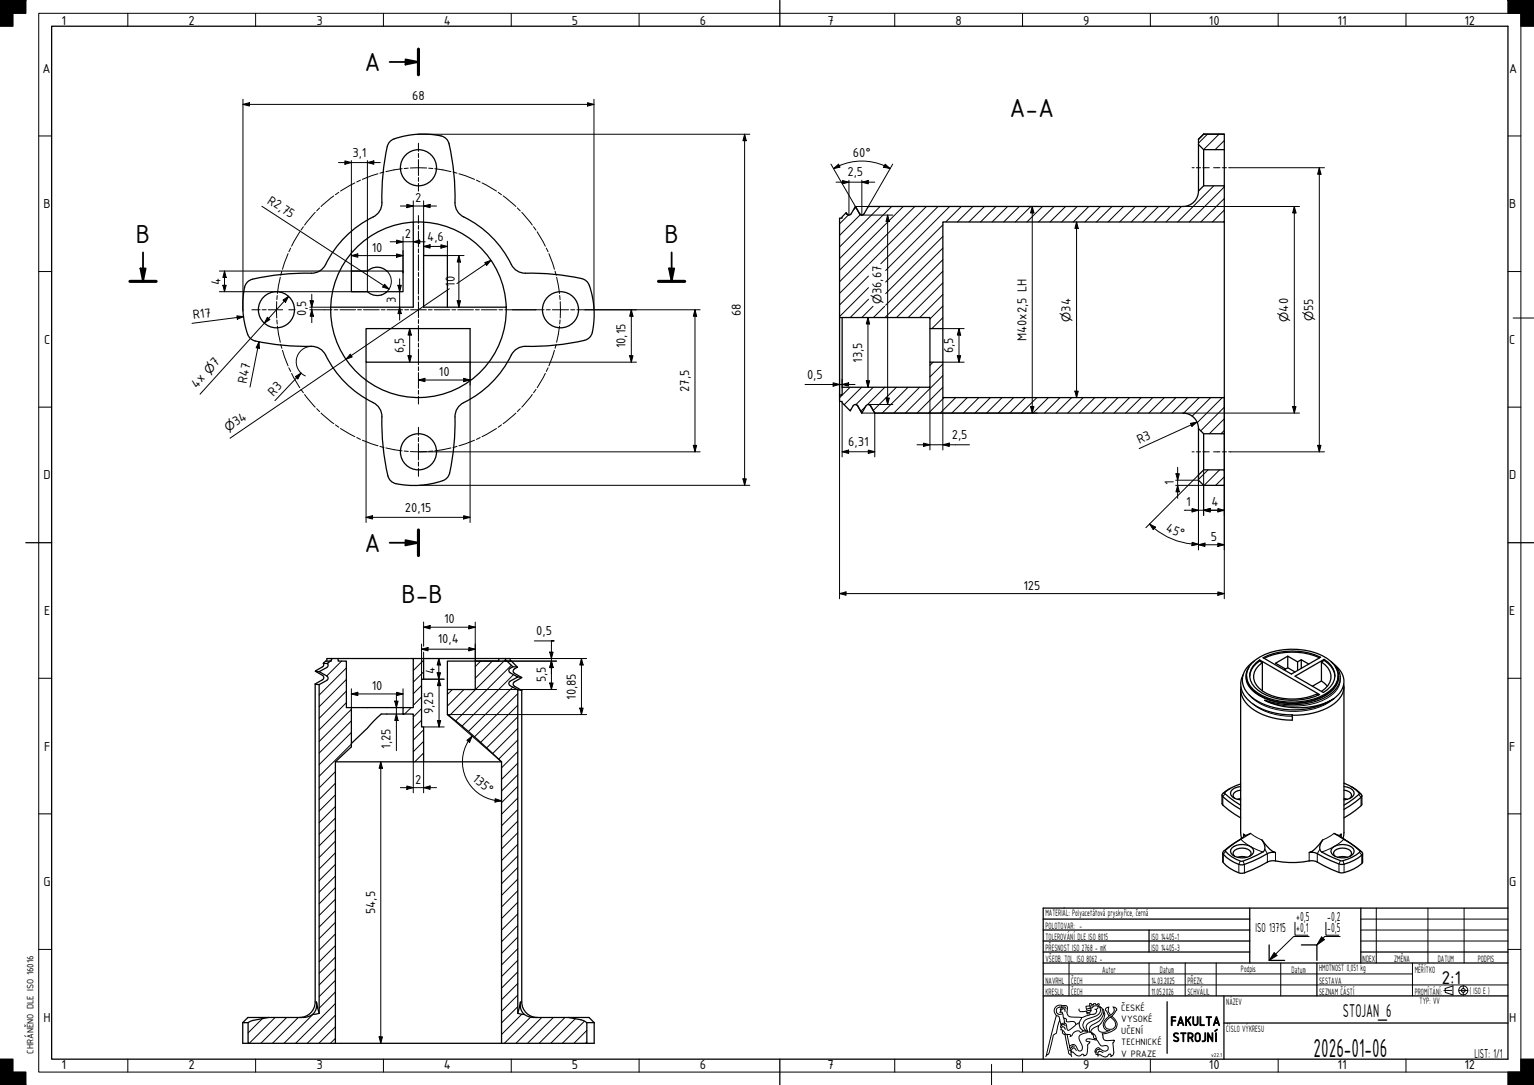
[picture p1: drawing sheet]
<svg xmlns="http://www.w3.org/2000/svg" width="594mm" height="420mm" viewBox="0 0 594 420" stroke-linecap="round" stroke-linejoin="round" font-family="sans-serif">
<g fill="none" stroke="#000" stroke-width=".39">
<path d="M467.6 52l-3.5 3.4M472.1 52l-6 5.9M474.1 54.4l-3.5 3.6M336.3 80l-.1 .1M340.8 80l-15.7 15.7M345.3 80l-20.2 20.2M349.8 80l-24.7 24.6M354.3 80l-29.2 29.1M358.8 80l-22.2 22.2M363.3 80l-22.2 22.2M367.8 80l-24.8 24.7M372.3 80l-6 6"/>
<path d="M376.8 80l-6 6M381.2 80l-6 6M385.7 80l-6 6M390.2 80l-6 6M394.7 80l-6 6M399.2 80l-6 6M403.7 80l-6 6M408.2 80l-6 6M412.7 80l-6 6M417.2 80l-6 6M421.7 80l-6 6M426.1 80l-6 6"/>
<path d="M430.6 80l-6 6M435.1 80l-6 6M439.6 80l-6 6M444.1 80l-6 6M448.6 80l-6 6M453.1 80l-6 6M457.6 80l-6 6M470.1 72l-14 14M474.1 76.9l-9.1 9.1M474.1 72.4l-13.6 13.6M328.6 83.2l-3.5 3.5M331.5 80.3l-1 1.1"/>
<path d="M333.2 83.1l-8.1 8.1M365.1 96.1l-22.1 22.1M365.1 91.6l-22.1 22.1M365.1 87.1l-22.1 22.1M474.1 85.8l-.1 .2M474.1 81.4l-4.6 4.6M336.4 115.9l-7.1 7.1M336.4 111.4l-11.3 11.2M336.4 106.9l-11.3 11.2M336.4 102.4l-11.3 11.2M338.1 118.6l-4.3 4.4M342.6 118.6l-4.4 4.4"/>
<path d="M365.1 118.5l-5 5M365.1 114l-8.9 9M365.1 109.5l-13.4 13.5M365.1 105l-17.9 18M365.1 100.6l-22.4 22.4M365.1 123l-4.2 4.2M329.2 150l-4.1 4M329.5 158.6l-.3 .4M333.7 150l-6.8 6.7M335.2 157.4l-1.8 1.9M338.2 150l-6.7 6.7M342.7 150l-6.8 6.7"/>
<path d="M347.2 150l-9 9M351.7 150l-10 10M356.1 150l-10 10M361.4 140.3l-1.3 1.2M365.1 149.9l-10 10.1M365.1 141l-5 5M365.1 145.5l-14.5 14.5M365.6 154l-6 6M370.1 154l-6 6M374.6 154l-6 6M379.1 154l-6 6M383.6 154l-6 6"/>
<path d="M388.1 154l-6 6M392.6 154l-6 6M397 154l-6 6M401.5 154l-6 6M406 154l-6 6M410.5 154l-6 6M415 154l-6 6M419.5 154l-6 6M424 154l-6 6M428.5 154l-6 6M433 154l-6 6M437.5 154l-6 6"/>
<path d="M441.9 154l-6 6M446.4 154l-6 6M450.9 154l-6 6M455.4 154l-6 6M459.9 154l-6 6M464.4 154l-6 6M468.9 154l-7.2 7.2M473.4 154l-9.8 9.7M474.1 157.7l-9.1 9.1M474.1 166.7l-1.2 1.3M474.1 162.2l-5.7 5.8M467.8 182l-3.7 3.7"/>
<path d="M472.3 182l-6 6M474.1 184.6l-3.3 3.4M123.8 260l-.1 .1M127.8 256l-1 1M128.8 255l-.5 .5M132.3 256l-5.8 5.8M134.1 258.6l-10.5 10.6M160.2 255l-.1 .2M164.1 255.7l-4 4M186.2 256l-2.1 2.1M190.7 256l-6.6 6.6M195.8 255.3l-21.9 21.9"/>
<path d="M198 257.6l-21.5 21.6M134.1 272.1l-10.5 10.5M134.1 267.6l-10.5 10.6M134.1 263.1l-10.5 10.6M136.1 279.2l-12.5 12.4M136.1 274.7l-12.5 12.4M159.2 274l-2.5 2.5M163.3 278.9l-3.2 3.2M163.3 274.4l-3.2 3.2M163.3 269.9l-3.2 3.2M163.3 265.5l-3.2 3.1M164.1 260.2l-4 4"/>
<path d="M175.2 267l-1.9 1.9M179.7 267l-6.4 6.4M198.6 266.1l-17.2 17.2M198.9 261.2l-19.9 20M200.5 277.6l-12 12M200.5 273.1l-14.4 14.4M200.5 268.6l-16.7 16.7M129.9 298.8l-6.3 6.3M136.1 288.1l-12.5 12.5M136.1 283.6l-12.5 12.5M164.1 287.1l-4 4M164.1 282.6l-4 4"/>
<path d="M164.1 291.6l-3.5 3.4M200.5 295.5l-6.3 6.3M200.5 291l-6.3 6.3M200.5 286.6l-7.4 7.4M200.5 282.1l-9.7 9.7M129.9 316.8l-6.3 6.3M129.9 312.3l-6.3 6.3M129.9 307.8l-6.3 6.3M129.9 303.3l-6.3 6.3M200.5 318l-6.3 6.3M200.5 313.5l-6.3 6.3M200.5 309l-6.3 6.3"/>
<path d="M200.5 304.5l-6.3 6.3M200.5 300l-6.3 6.3M129.9 339.2l-6.3 6.3M129.9 334.7l-6.3 6.3M129.9 330.3l-6.3 6.2M129.9 325.8l-6.3 6.3M129.9 321.3l-6.3 6.3M200.5 336l-6.3 6.2M200.5 331.5l-6.3 6.3M200.5 327l-6.3 6.3M200.5 322.5l-6.3 6.3M129.9 357.2l-6.3 6.3"/>
<path d="M129.9 352.7l-6.3 6.3M129.9 343.7l-6.3 6.3M129.9 348.2l-6.3 6.3M200.5 358.4l-6.3 6.3M200.5 353.9l-6.3 6.3M200.5 349.4l-6.3 6.3M200.5 344.9l-6.3 6.3M200.5 340.4l-6.3 6.3M129.9 379.6l-6.3 6.3M129.9 375.2l-6.3 6.2M129.9 366.2l-6.3 6.3M129.9 361.7l-6.3 6.3"/>
<path d="M129.9 370.7l-6.3 6.2M200.5 376.4l-6.3 6.2M200.5 371.9l-6.3 6.3M200.5 367.4l-6.3 6.3M200.5 362.9l-6.3 6.3M101.6 394.5l-5.5 5.5M106.5 394l-10 10M111 394l-10 10M115.5 394l-10 10M121.2 392.8l-11.2 11.2M129.9 397.6l-6.4 6.4M129.9 393.1l-10.9 10.9"/>
<path d="M129.9 388.6l-15.4 15.4M129.9 384.1l-6.3 6.3M200.5 389.8l-6.3 6.3M200.5 385.3l-6.3 6.3M200.5 380.9l-6.3 6.2M202.1 392.8l-7.9 7.8M205.5 393.9l-10.2 10.1M209.8 394l-10 10M214.3 394l-10 10M218.8 394l-10 10M222.8 394.5l-9.5 9.5M226.3 395.4l-8.5 8.6"/>
<path d="M227.3 399l-5 5M129.9 402.1l-1.9 1.9M227.3 403.5l-.5 .5"/>
</g>
<!-- layer: Viditelna silna -->
<g fill="none" stroke="#000" stroke-width=".49">
<path d="M0 .2h5v10h-5zM0 .2h10v5h-10zM584 .2h10v5h-10zM589 .2h5v10h-5zM464.1 53.9v.1M464.1 56v18M466.1 52h8v6h-8l-2-2v-2zM466.1 52l-2 1.9M466.1 51.9l8 .1M466.1 58v14M474.1 58v14M147.9 78.5a82.2 82.2 0 0 1 2.5-22.9l.7-.9a23.9 23.9 0 0 1 11.2-2.7 25.9 25.9 0 0 1 9.7 1.1l1.4 1.4a92.3 92.3 0 0 1 3 25.5 6.8 6.8 0 0 0 4.7 4.8 42.3 42.3 0 0 1 17.8 18.9 6.6 6.6 0 0 0 6.1 2.1 81 81 0 0 1 21.4 2.5l.9 .7a24.5 24.5 0 0 1 2.8 12.6 17.5 17.5 0 0 1-1.6 8.8l-.4 .5a25.7 25.7 0 0 1-9.3 2.3l-7.6 .8-6.1 .1a6.8 6.8 0 0 0-7.8 4.9 40.7 40.7 0 0 1-18.4 17.3 6 6 0 0 0-2.7 5.1"/>
<path d="M147.9 78.5a6.5 6.5 0 0 1-4.8 6.3 42.3 42.3 0 0 0-17.8 18.9 6.7 6.7 0 0 1-6.3 2.1 79.7 79.7 0 0 0-22.5 2.8l-.9 .9a18.7 18.7 0 0 0-1.6 10.2l.8 5.6 1.1 4.1M331.3 80l1.6 2.8 .9 .5M464.1 74a6 6 0 0 1-6 6h-121.8l-1.7 2.8a1.01 1.01 0 0 1-1.7 0l-1.6-2.8-1.7 2.8a1.01 1.01 0 0 1-1.7 0M464.1 74l2-2h8v14h-109v41.2h-5v-4.2h-35v-38.5h1v-.5l1.6-1.6 .2 .4M160.1 86v33h-32M164.1 99h9.2v20M164.1 86v33h31.9M327.7 82.4l.2 .4M327.9 82.8l.9 .5M474.1 86v68M136.1 105h6.2a5.5 5.5 0 0 1 7.5 0h6.3v8h-6.3a5.5 5.5 0 0 1-7.5 0h-6.2zM136.1 105h.1"/>
<path d="M95.9 129.4a4.5 4.5 0 0 0 4.4 2.9 113.9 113.9 0 0 0 21.8 2 6.9 6.9 0 0 1 4.8 4.7 40.7 40.7 0 0 0 18.3 17.3 6 6 0 0 1 2.7 5.1M141.8 127.2h40.3v13.1h-40.3zM325.1 123v30M326.1 123v27M360.1 127.2v13.1M365.1 127.2v13.1M331.3 156.6l.8 .5 1.6 2.8M333.7 159.9l.1 .1M336.3 156.6l.8 .5M337.1 157.1l1.6 2.8M337.1 157.1a1.02 1.02 0 0 0-1.7 0l-1.6 2.9-1.7-2.9a1.01 1.01 0 0 0-1.7 0l-1.1 2-3.2-3.1v-.5h-1v-2.5h1v-3h34v-9.7h5v13.7h109v14h-8l-2-2M337.1 157.1l1.7 2.9h119.3a6 6 0 0 1 6 6"/>
<path d="M338.7 159.9l.1 .1M147.9 161.4l.1 6.2 .4 6.1 1.8 10.6M176.2 161.5l-.3 10.2-1.8 11.5M464.1 166v18M466.1 168v14M474.1 168v14M150.2 184.3l.5 1.2 .9 .9 1.7 .9M174.1 183.2a4.5 4.5 0 0 1-3.9 3.4 34.5 34.5 0 0 1-16.9 .7M466.1 182h8v6h-8l-2-2v-2zM122.1 259.9l2.8 1.7 .5 .8-.5 .8-2.8 1.7M122.1 259.9l.5 .1M122.3 259.7l-.2 .2"/>
<path d="M125.2 256.9a.97 .97 0 0 1-.3 1.3l-2.5 1.4 .2 .4M125.2 256.8l1.6 .1M126.8 256.9l1-.9h.5v-1h2.7v1h3.1v18h2v15.2l-6.2 5.8M126.8 256.9a.97 .97 0 0 1-.2 1.6l-3 1.6M127.8 256h-1.7l-.9 .8M128.3 255h-1.7v1M131 255h29.1M160.1 255h4v8h-.8v18.5h.8v13.5h-4v-18.5h-4v-2.5h4zM164.1 255h29.1M184.1 256h-10.8v11M195.8 255h1.8v1M196.3 256h1.8l2.3 2.3"/>
<path d="M198.6 258.2l1.8 .2-1.5 .9-.1 .9 .4 .5 2.8 1.7M483.8 258.2a6.9 6.9 0 0 0 2.1 10 26.8 26.8 0 0 0 29.1 0 7 7 0 0 0 2.2-10M484.8 256.9a23.6 23.6 0 0 1 20.3-5.1 18.1 18.1 0 0 1 11.6 5.8 6.8 6.8 0 0 1-1.9 10.1 26.8 26.8 0 0 1-27.8 .6 7.3 7.3 0 0 1-3.3-10zM485.8 255.9a8.1 8.1 0 0 0-3.8 10.9 18.6 18.6 0 0 0 13.7 7.7 29 29 0 0 0 21-4 29.4 29.4 0 0 1-27 .6 31 31 0 0 0 24.3-1.5 8.1 8.1 0 0 0 4.7-9.1l-1.1-2.3-2.1-2M487.8 255.6a6.7 6.7 0 0 0-.6 11.7 25 25 0 0 0 23.8 1.7l-23.2-13.4v.4M487.8 256a7.9 7.9 0 0 0-3.8 5.9M487.8 256l1.1 .6M488.9 256.6a6.2 6.2 0 0 0-3.4 5.6 6.2 6.2 0 0 0 3.6 5.5 23.4 23.4 0 0 0 20.9 1.1l.7 .4M488.9 256.6v10.9M489.2 254.7a26.1 26.1 0 0 1 22.2-.2l-11.3 6.5zM497.2 259.4l.6-.4v.7M497.8 259.1l.9-.5 2.8 1.6"/>
<path d="M498.7 254.1l-4.7 2.7 3.8 2.2M502.5 256.3l1.5-.8v3.3M502.5 256.3l-3.8-2.2v4.5M502.5 256.3v3.3M504 255.5l2.8 1.7M511 254.7a26.2 26.2 0 0 0-21.5 .2M511.8 256.4a6.2 6.2 0 0 1 3.7 5.7 6.2 6.2 0 0 1-3.7 5.7M512.8 255.7a8.2 8.2 0 0 1 4.2 6.2M512.8 255.3a6.9 6.9 0 0 1 3.4 9.3l-2.2 2.5-1.5 1.1-11-6.3 11.3-6.6v.4l-1 .7v7.3l-3.5 2M517 257.6a7.5 7.5 0 0 1-.3 12.9M122.1 264.9l-.1 123.1a6 6 0 0 1-5.9 6M122.1 264.9l1.5 .2"/>
<path d="M122.6 260l1 .1M123.6 260.1l3 1.7a.98 .98 0 0 1 0 1.7l-3 1.6v127.3M136.1 274h20M156.1 276.5h-8.4l-11.6 11.4M200.5 267.2l1.6 .2v120.6a6 6 0 0 0 6 6M200.5 262.2l1.5 .2M202 262.4l-2.8 1.6-.5 .9 .5 .8 2.8 1.7M480.5 266.9v55.6l.4 2.2M481.4 261.3a8.2 8.2 0 0 0 3.1 10.8 25.9 25.9 0 0 0 16 4.7v2.1a23.9 23.9 0 0 1-18.2-7 8 8 0 0 1-1.7-6M482.7 261.6a8.3 8.3 0 0 0 4.8 7.4 26.7 26.7 0 0 0 27.6-1.2 7.6 7.6 0 0 0 3.1-6.2M511.8 263.7l2.3 2M520.4 264.9a8.7 8.7 0 0 1-5.1 8.6 28.2 28.2 0 0 1-14.8 3.5"/>
<path d="M520.5 265.9v56.6l-.4 2.2M129.9 295v109h-33.8v-8M129.9 295h30.2M164.1 295h30.1M194.2 295l-12.6-11.6-8.3-6.7v-9.7h10.8v-11h9.1v-1h2.6v1h.5l2.3 2.2-1 .6a.98 .98 0 0 0 0 1.7l2.9 1.7-2.9 1.6a.99 .99 0 0 0 0 1.7l2.9 1.7v125.2M194.2 295v109h33.1v-8M473.2 307.9l.1 3.6a31.9 31.9 0 0 0 7.2 5.2M476.5 305.3l-2.9 2-.3 .8a28.9 28.9 0 0 0 7.2 5.3M480.5 304.6a3.9 3.9 0 0 0-4 2.6 3.5 3.5 0 0 0 4 2.5M480.5 306a2.86 2.86 0 0 0-3 2.1l.8 1.1M480.5 303.6a14.1 14.1 0 0 0-6.3 3.5 25.3 25.3 0 0 0 6.3 4.7M480.5 309.3l-1.3 .2"/>
<path d="M520.5 304.6a4 4 0 0 1 3.9 2.6 3.5 3.5 0 0 1-3.9 2.5M520.5 306a2.86 2.86 0 0 1 2.9 2.1l-.7 1.1M520.5 303.3l.1 .1a11.9 11.9 0 0 1 5.8 4l-1.9 1.7-4 2.7M520.5 309.3l1.3 .2M523.2 304.6l3.1 2.1 .9 .9 .2 .8a29 29 0 0 1-6.9 5M527.4 308.1v3.3l-.3 .6-4.2 3.3-2.4 1.4M473.5 330.3v3.2a11.4 11.4 0 0 0 7.7 4.7 47.6 47.6 0 0 0 10.3-4.7 9.2 9.2 0 0 1 5 .3 58.3 58.3 0 0 0 12.2-.4l1.4 .4a31.9 31.9 0 0 0 9.8 4.2 15.7 15.7 0 0 0 7.7-3.9l.1-3.6M477.1 328.4a6.3 6.3 0 0 1 8.2 .3 1.92 1.92 0 0 1-1.1 2.8 6.4 6.4 0 0 1-7.4-1l-.2-1.4zM478.3 331.7a1.39 1.39 0 0 1-.1-2.4 4.9 4.9 0 0 1 6.2 .5l-.1 1.3-.5 .6M479.2 332a5.8 5.8 0 0 1 3.7 0M481 324.7l.7-1.1-.1-.6 .2 .3a2.06 2.06 0 0 0 2.5-.6l-5.9 3.6-3.9 3.1a11.6 11.6 0 0 0 6.4 4.1l.5-.1a34.1 34.1 0 0 0 8.2-3.9 3.8 3.8 0 0 0-.9-4.2 11.1 11.1 0 0 0 5.3 4.8l-.9-.1a7.8 7.8 0 0 0-5 2.1l-3 1.4a6 6 0 0 1-7.2 .4 10.3 10.3 0 0 1-4.3-3.5v-.4a29.2 29.2 0 0 1 7.2-5.2M516 328.4a6.3 6.3 0 0 1 8.1 .3 1.92 1.92 0 0 1-1 2.8 6.4 6.4 0 0 1-7.4-1l-.3-.7z"/>
<path d="M517.1 331.7a1.39 1.39 0 0 1 0-2.4 4.9 4.9 0 0 1 6.2 .5l-.1 1.3-.5 .6M518.1 332a5.8 5.8 0 0 1 3.7 0M519.9 324.7l-.7-1.1 .2-.6-.3 .3a2.06 2.06 0 0 1-2.4-.6l1 .7a48.9 48.9 0 0 1 9 6.3 12.3 12.3 0 0 1-7.6 3.6 31.7 31.7 0 0 1-7.7-3.8 3.7 3.7 0 0 1 .8-4.2 11.1 11.1 0 0 1-5.2 4.8l.8-.1a7.5 7.5 0 0 1 5 2l2.8 1.4a6.4 6.4 0 0 0 6.9 .6 12.6 12.6 0 0 0 5.2-3.2v-.5a29 29 0 0 0-7.5-5.5M404 355.9h80M484 351.7v21.2M404 368.7h80M404 364.4h80M404 360.2h80M445 360.2v8.5M491.5 365.9v6h6M504 365.9h6v6M527 368.7h57"/>
<path d="M94 396v8h2.1M94 396h2.1M103.9 394h-7.9l-2 2M123.6 392.4l-2.6 .5a6.4 6.4 0 0 1-3.6 1.1h-13.5l-6 1.2-1.8 .8M123.6 392.4l-1-4.4a5 5 0 0 1-1.6 4.9M200.5 392.4l2.6 .5a6.4 6.4 0 0 0 3.6 1.1h13.5l4.8 .9 2.3 1.1M200.5 392.4l1.1-4.4a5 5 0 0 0 1.5 4.9M220.2 394h7.9l2 2M227.3 396h2.8M230.1 396v8h-2.8M0 415.2h10v5h-10zM0 410.2h5v10h-5z"/>
<path d="M129.9 404h64.3M589 410.2h5v10h-5zM584 420.2v-5h10v5"/>
<circle cx="162.1" cy="65" r="7"/>
<circle cx="107.1" cy="120" r="7"/>
<circle cx="162.1" cy="120" r="34"/>
<circle cx="217.1" cy="120" r="7"/>
<circle cx="162.1" cy="175" r="7"/>
</g>
<g fill="none" stroke="#000" stroke-width=".39">
<path d="M483.8 269.1a21.9 21.9 0 0 0 15.6 6.4 24.4 24.4 0 0 0 16.8-4.7M485.2 272.6a23.9 23.9 0 0 0 15.3 4.8M519 262.7a8.5 8.5 0 0 1-5.2 7.7 29.3 29.3 0 0 1-23.2 1.2M474.4 307.4l-.8 1.1v3.3M474.4 306.7l-.8 .6M526.3 307.6l.8 1.2v3.2M526.3 307.1l.9 .5M474.6 329.7l-.9 1.1v3.3M474.7 329.1l-.8 .6M480.3 333.4l-.5 1.3v3.3M480.5 325l3.7 2.8 4.9 2.1M481.4 333.4l.5 1.4v3.2"/>
<path d="M481.6 323v1.1M484.3 322.7l4.4 2.6M489.8 328.9l1 1.7v3.2M494 330.1v3.3M507 330.1v3.3M511.1 328.9l-1 1.7v3.2M516.7 322.7l-4.5 2.6M519.1 333.3l-.5 1.3v3.2M519.4 323v1.1M520.1 333.3l.4 1.4v3.2M520.5 325l-3.8 2.8-4.8 2.1M526.5 330l.9 1.2v3.2"/>
<path d="M526.6 329.4l.8 .5M501.5 357.2v5h5M513.5 357.2v5h5M493.5 368.9l-2 3 3.1-1.9M507 362.7h-6l-9.5 9.2M511.8 362.8l-1.8 3.1M519 362.7h-6l-3 3.2 2.9-2"/>
</g>
<g fill="#000">
<path d="M0 .2h5v10h-5z" fill-rule="evenodd"/>
<path d="M0 .2h10v5h-10z" fill-rule="evenodd"/>
<path d="M589 .2h5v10h-5z" fill-rule="evenodd"/>
<path d="M584 .2h10v5h-10z" fill-rule="evenodd"/>
<path d="M0 410.2h5v10h-5z" fill-rule="evenodd"/>
<path d="M0 415.2h10v5h-10z" fill-rule="evenodd"/>
<path d="M584 415.2h10v5h-10z" fill-rule="evenodd"/>
<path d="M589 410.2h5v10h-5z" fill-rule="evenodd"/>
</g>
<!-- layer: Viditelna tenka -->
<path d="M493.5 368.9l1.1 1.1-3.1 1.9zM511.8 362.8l1.1 1.1-2.9 2z" fill="#000"/>
<path d="M162.1 19v10M50.3 109h10.2M255 109h10.2M162.1 205.2v9.9" fill="none" stroke="#000" stroke-width="1.2"/>
<path d="M150.9 24h11.2M157.1 23l5 1-5 1zM55.4 97.8v11.2M260.1 97.8v11.2M54.4 104h2l-1 5zM259.1 104h2l-1 5zM150.9 210.2h11.2M157.1 209.2l5 1-5 1z" fill="none" stroke="#000" stroke-width=".7"/>
<path d="M157.1 23l5 1-5 1zM54.4 104h2l-1 5zM259.1 104h2l-1 5zM157.1 209.2l5 1-5 1z" fill="#000"/>
<!-- layer: Viditelna tenka -->
<g fill="none" stroke="#000" stroke-width=".39">
<path d="M15 5.2h574v410h-574zM49.5 5.2v5M99 5.2v5M148.5 5.2v5M198 5.2v5M247.5 5.2v5M346.5 5.2v5M396 5.2v5M445.5 5.2v5M495 5.2v5M544.5 5.2v5M15 52.7h5"/>
<path d="M584 52.7h5M15 105.2h5M584 105.2h5M586 123.2h8M15 157.7h5M584 157.7h5M15 262.7h5M584 262.7h5M15 315.2h5M584 315.2h5M533 351.7v21.2M553 351.7v21.2"/>
<path d="M567 351.7v21.2M15 367.7h5M404 377.2h143M471 372.9v12.8M493.5 368.9l1.1 1.1M511.8 362.8l1.1 1.1M584 367.7h5M49.5 410.2v5M99 410.2v5M148.5 410.2v5M198 410.2v5M247.5 410.2v5"/>
<path d="M346.5 410.2v5M384 412.2v8M396 410.2v5M445.5 410.2v5M495 410.2v5M544.5 410.2v5"/>
</g>
<!-- layer: Ramecek -->
<path d="M20 10.2h564v400h-564zM302 .2v10M10 210.2h10M584 210.2h10M302 410.2v10" fill="none" stroke="#000" stroke-width=".49"/>
<path d="M173.3 276.7l20.9 18.3v8.5M414 372.9v12.8M445 372.9v12.8M459 372.9v12.8M496 372.9v12.8M547 372.9v12.8M404 381.4h180M562.7 381.8l-3 1" fill="none" stroke="#000" stroke-width=".39"/>
<!-- layer: LEV CVUT -->
<g fill="none" stroke="#000" stroke-width=".39">
<path d="M409.1 393.3l-3.8 15.3 .9-.6 1.4-5.7a1.74 1.74 0 0 1 1.5-2.2l1.3-4.8M410.4 395.3l.5 1.3M410.6 391.9l-.1 .2M410.9 391.2l.7-.6h.5l.3 .5v.6M411 396.8l.1 .2M411 397l-.2 .8a1.11 1.11 0 0 1 1.7 .8M411 397.9l-.2 .9M411 398.7l.9 .5 .7 1.3 .7 .1M411.1 390.2l1.3-.2 .4 .5M411.1 390.2v-.2a1.43 1.43 0 0 0-2 1.6 1.43 1.43 0 0 0 2.4 .7l-.3-.4h-.6M411.1 390.2l-.5 .7 .3 .3-.3 .7M411.1 397l1-.2 .4 .4"/>
<path d="M411.3 389.5l-.2 .5M411.4 399a1.19 1.19 0 0 0 1 1.7l.2-.2M411.5 392.6l.6 1.7M412.1 394.3l.8 .3v1l1.2 .1a1.71 1.71 0 0 1 2.5 1l1.3-.6M412.1 394.3l.2 1.9h-.7l-.7 .4 .1 .2M412.3 396.2l.3 .1a1.43 1.43 0 0 1 .5 1.7l.4 .9 .4 .1 2.7-2.3M417.9 396.1a2.75 2.75 0 0 0 1.4 2.9l.1 .2M417.9 390.7v.7l.7 .4 3.9-.5M418.9 394.1l-1 2M419.4 399.2l-1 .6-.3-.5a2.43 2.43 0 0 0-3 1.9h-.5M420.4 399.3h.5M420.6 391.6l.3 .4"/>
<path d="M420.8 390.8l1.4-.2 .3 .7M420.8 390.8l-.1 .1M420.9 399.3l1.1 .4M421.1 399.1v.1M421.2 399.6l-.3 .3-.7 .1a2.45 2.45 0 0 0-2.4 2l1.4 3.3a1.1 1.1 0 0 1-.2 1.4 1.1 1.1 0 0 1-1.5 0l-.5-1a1.55 1.55 0 0 0-1.2-1.2 1.55 1.55 0 0 0-1.6 .6l-.9-4.5M422 399.7h.4M422.2 390.3l-.1-.7h3.2l-.1 .7-.6 .6M422.2 392.9a10.9 10.9 0 0 1-7.4 .9 1.62 1.62 0 0 1-1.6-1.7l.1-2.4a1.64 1.64 0 0 0-2-.2 2.14 2.14 0 0 0-2.9 1 2.14 2.14 0 0 0 1.2 2.9l.4 .1 .4 1.8M422.2 390.3v.3M422.4 399.7l.3 .2M422.5 391.3l-.2 .6-.4 .2-1-.1 .1 .7 1-.1 .2 .3M422.7 399.9a2.91 2.91 0 0 1 1.9 2.4l-1-.2-.1-.7a.93 .93 0 0 0-.8-1.1z"/>
<path d="M423.4 389.6l-.6 .7h-.6M424 390.8l.6 .1a1.29 1.29 0 0 1-1 1.9l-1.4 .1M425.3 389.6h.2M425.5 397.2h-.3a4.5 4.5 0 0 0-2.8 2.5M425.5 389.6l.3-.7-.3-.2-1 .3-.3-.3h-.6l-.2 .3h-.5l-.7-.4-.2 .1v.9l-1.4 .1 .2 1.1M425.5 397.2a1.86 1.86 0 0 0 .4 2.3 1.86 1.86 0 0 0 2.2 .2l.7-.5M425.5 389.6l.5 .4M426 390.2l.1 .5a2.61 2.61 0 0 1-2.3 3 6.5 6.5 0 0 0-4 1.9 2.48 2.48 0 0 0 .4 3.2l.2 .5-1-.1M426.1 390l-.1 .2M426.1 390l1.2 1 .2 1.1M426.9 390.7a3.9 3.9 0 0 1-3.1 4.3l-1.3 .6a2.21 2.21 0 0 0-1.4 3.5l-.2 .2M427.5 392.1l.3 .6a5.9 5.9 0 0 1-2.3 4.5"/>
<path d="M427.5 392.1l-.1 .2a5.6 5.6 0 0 1-4.3 4.6 2.22 2.22 0 0 0-1.1 2.8M428.2 390.5l.9-.4 .2 .2v1.6l.7 1.1-.3 .3-.2 .1-.9-1.8-.5-.4zM429.3 390.1v.1M429.5 390l-.4 .1M429.5 393.4l-.3 .4a2.95 2.95 0 0 0-1.9 2.6 2.95 2.95 0 0 0 1.5 2.8M429.9 399.1l-1.1 .1M430.6 393.5l.7 .7a2.9 2.9 0 0 1 1.3 2.9 2.9 2.9 0 0 1-2.2 2.4l-3.4 .9M431 389.9l.3 .2M431.3 390.1a.94 .94 0 0 1 1.1 .5 .94 .94 0 0 1-.5 1.2l-1.8 2.1a2.81 2.81 0 0 0-1.9 4 2.17 2.17 0 0 0 3.3 .1 2.17 2.17 0 0 0-.5-3.3l-.9-.8M431.3 390.1a2.09 2.09 0 0 1-1.3 2.9M405.3 408.6l-.3 .6M412.4 400.7l1.3 6a1.47 1.47 0 0 0 1.1 1.8l.3 .7"/>
<path d="M413.3 400.6h.9l.4 .6M414.2 405.1l-.1 .6 .5 .2 .8-.8 .7 .1M414.6 405.9l-.2 .8M414.6 401.2l-.2 .2M414.8 406.7l.7-.9h.5l.8 1M414.8 407.2l.2 .2M414.8 407.4v1.1M419.8 408.8l-.1 .2M423.3 400.2l-.1 .3M424.5 407.5l-.1 .7 .7 .1M424.6 402.3l.6 1a1.87 1.87 0 0 0 2 1.7h.3a1.26 1.26 0 0 1 1.6 .4 1.34 1.34 0 0 1-.6 1.5 1.34 1.34 0 0 1-1.6-.2l-1.4-1a1.34 1.34 0 0 0-1.3 1.8h.3l.3-.9h1.1M424.7 402.6l-.5 .1a4.9 4.9 0 0 0-3.4-.2l-.2 .6 1.5 .4-.9 1-.1 2.5a1.4 1.4 0 0 1-1.3 1.8l-.2-.5-.5-.1a1.86 1.86 0 0 1-3.3-.5l-.3-.3h-.7v-.7h-.6"/>
<path d="M425.1 408.3l.1 .2M425.2 408.5v.6M426.8 400.3l.2 .1M427 400.4l.2 .8a1.43 1.43 0 0 0 1.6 1.8h2.7l-.1-.2M427.2 407.6a1.36 1.36 0 0 0-2 0l-.1 .7M430.3 409l-.2 .2M431.5 403l-.5 .9 .4 3.8a1.22 1.22 0 0 1-1.1 1.3l-.2-.8h-.6l-.7 .9a2.57 2.57 0 0 1-2.7-.7l-.9 .1"/>
</g>
<!-- layer: Osa -->
<g fill="none" stroke="#000" stroke-width=".39">
<path d="M162.1 55.5v3.1M162.1 59.4v1.6M129.3 75.9l-5 4.1M131.2 74.5l-1.3 .9M137.4 70.8l-5.5 3.2M139.6 69.8l-1.4 .7M146.4 67.3l-6.1 2.2M148.7 66.6l-1.6 .5M155.7 65.3l-6.2 1.2M158.1 65.1l-1.6 .2M158.9 65.1h6.3M162.1 61.8v6.2"/>
<path d="M162.1 68.7v1.5M162.1 71v3M166 65.1l1.6 .2M168.4 65.3l6.2 1.2M175.4 66.6l1.6 .5M177.7 67.3l6.1 2.2M184.5 69.8l1.5 .7M186.7 70.8l5.6 3.2M192.9 74.5l1.3 .9M194.9 75.9l4.9 4.1M461.6 65h.9M463.3 65h1.7"/>
<path d="M465.8 65h2.5M470 65h2.5M473.3 65h1.7M475.8 65h.8M111.6 98.2l-2.2 6.1M112.6 96.1l-.7 1.4M116.1 89.8l-3.2 5.5M117.5 87.8l-.9 1.3M122.1 82.2l-4.1 5M123.8 80.5l-1.2 1.2M162.1 83.5v3M162.1 87.3v1.5"/>
<path d="M162.1 89.5v6.1M162.1 96.4v1.5M162.1 98.7v6.1M200.3 80.5l1.2 1.2M202.1 82.2l4.1 5M206.6 87.8l1 1.3M208 89.8l3.2 5.5M211.6 96.1l.7 1.4M212.6 98.2l2.1 6.1M97.6 120h3.1M101.5 120h1.6M103.9 120h5.6"/>
<path d="M107.2 116.8v6.3M107.4 114.4l-.2 1.6M108.6 107.4l-1.2 6.2M109.2 105l-.5 1.6M111.9 120h2.4M125.6 120h3M129.4 120h1.5M131.6 120h6.1M138.5 120h1.5M140.8 120h6M147.6 120h1.5M149.9 120h6.1"/>
<path d="M156.7 120h1.6M159 120h6.1M162.1 105.5v1.5M162.1 107.8v6.1M162.1 114.6v1.6M162.1 116.9v6.1M165.9 120h1.5M168.1 120h6.1M175 120h1.5M177.3 120h6.1M184.1 120h1.5M186.4 120h6.1"/>
<path d="M193.2 120h1.6M195.5 120h3.1M207.6 120h3.1M211.5 120h1.6M213.9 120h6.3M215 105l.4 1.6M215.6 107.4l1.1 6.2M216.8 114.4l.1 1.6M217 116.8v6.3M221 120h1.6M223.4 120h3.2M107.2 123.9l.2 1.6"/>
<path d="M107.4 126.3l1.2 6.3M108.7 133.3l.5 1.6M109.4 135.6l2.2 6.1M162.1 123.8v1.5M162.1 126v6.1M162.1 132.9v1.5M162.1 135.2v6.1M214.7 135.6l-2.1 6.1M215.4 133.3l-.4 1.6M216.7 126.3l-1.1 6.3M216.9 123.9l-.1 1.6M111.9 142.4l.7 1.5"/>
<path d="M112.9 144.6l3.2 5.6M116.6 150.8l.9 1.3M118 152.8l4.1 4.9M122.6 158.3l1.2 1.1M124.3 160l5 4.1M162.1 142v1.5M162.1 144.3v6.1M162.1 151.1v1.6M162.1 153.4v3.1M199.8 160l-4.9 4.1M201.5 158.3l-1.2 1.1M206.2 152.8l-4.1 4.9"/>
<path d="M207.6 150.8l-1 1.3M211.2 144.6l-3.2 5.6M212.3 142.4l-.7 1.5M129.9 164.5l1.3 1M131.9 165.9l5.5 3.2M138.2 169.4l1.4 .8M140.3 170.5l6.1 2.1M147.1 172.9l1.6 .4M149.5 173.5l6.2 1.1M156.5 174.7l1.6 .1M158.9 174.9h6.3M162.1 165.5v3.1"/>
<path d="M162.1 169.4v1.6M162.1 171.8v6.3M162.1 178.9v1.6M167.6 174.7l-1.6 .1M174.6 173.5l-6.2 1.1M177 172.9l-1.6 .4M183.8 170.5l-6.1 2.1M186 169.4l-1.5 .8M192.3 165.9l-5.6 3.2M194.2 164.5l-1.3 1M461.6 175h.9M463.3 175h1.7"/>
<path d="M465.8 175h2.5M470 175h2.5M473.3 175h1.7M475.8 175h.8M162.1 181.3v3.2M559.2 383.5h3M565.2 383.5h3M566.7 381.6v1.3M566.7 384.2v1.2"/>
</g>
<!-- layer: Viditelna silna -->
<g fill="none" stroke="#000" stroke-width=".39">
<path d="M527 355.9h57M527 364.4h57M527 360.2h57M562.7 381.8v3.5l-3-1v-1.5"/>
<circle cx="566.7" cy="383.5" r="1.75"/>
<circle cx="566.7" cy="383.5" r=".75"/>
</g>
<!-- layer: LEV CVUT -->
<path d="M452 387.9v20" fill="none" stroke="#000" stroke-width=".49"/>
<path d="M527 351.7v21.2M584 351.7h-180v58.5M404 372.9h180M510 372.9v12.8M404 385.7h180M474 396.2h110M474 385.7v24.5" fill="none" stroke="#000" stroke-width=".49"/>
<g fill="none" stroke="#000" stroke-width=".39">
<path d="M94.1 38.4v82M227.5 39.8l2.5 .6-2.5 .7zM230 38.4v81.1M94.1 40.4l2.5-.6v1.3zM94.1 40.4h135.9M161.6 52h128.8M288.4 52l.6 2.5h-1.3zM288.4 52v135.9M101.4 79.9l49.3 32.1M131.1 63h16.2M133.6 62.3l2.5 .7-2.5 .6zM136.1 62.2v42.8"/>
<path d="M142.3 63l2.5-.7v1.3zM142.3 62.2v50.8M155.1 79.8h14M157.6 79.1l2.5 .7-2.5 .6zM160.1 77.8v8.2M164.1 79.8l2.5-.7v1.3zM164.1 77.8v8.2M321.8 63.6l4.6 7.9M322.8 65.3l1.9-1.7 .6 1.1zM322.8 65.3a22.1 22.1 0 0 1 21.9 0M323.8 70.5h15M326.3 69.9l2.5 .6-2.5 .7z"/>
<path d="M326.5 71.7l4.8 8.3h70.5M328.8 69.8v13.5M333.8 70.5l2.5-.6v1.3zM333.8 69.8v13.5h12M342.8 63.6l1.9 1.7-2.5-.6zM345.7 63.6l-9.4 16.4M399.8 80l.6 2.5h-1.3zM399.8 80v80M458.1 80h45.2M476.6 65h36.3M501.3 80l.6 2.5h-1.3zM501.3 80v80"/>
<path d="M510.9 65l.7 2.5h-1.3zM510.9 65v110M136.1 99l2.5-.7v1.3zM136.1 99h20M151.1 93.6h13.6M153.6 98.3l2.5 .7-2.5 .6zM153.6 93l2.5 .6-2.5 .7zM156.1 91.6v14.1M160.1 93.6l2.5-.6v1.3zM164.1 95.4l2.5-.6v1.3zM164.1 95.4h9.2M164.1 93.4v5.6"/>
<path d="M170.8 94.8l2.5 .6-2.5 .7zM173.3 93.4v5.6h6.4M177.7 99l.7 2.5h-1.3zM177.7 99v20M343.8 83.3l.6 2.5h-1.3zM343.8 83.3v73.3M416.9 86l.7 2.5h-1.3zM416.9 86v68M84.9 105h64.9a5.5 5.5 0 0 1-.5 8.4M84.9 113h64.9M86.3 110.5h1.3l-.7 2.5zM86.9 105l.7 2.5h-1.3z"/>
<path d="M86.9 105v8M109.6 116.2l2.2-1.4-1.2 2.3zM111.8 114.8l-34.3 37.8M120 120h5.6M120 119h8.1M120.1 116.5h1.3l-.7 2.5zM120.7 120l.7 2.5h-1.3zM120.7 114v11M148.9 110.1l1.8 1.9-2.5-.8zM154.1 110.5h1.3l-.6 2.5zM154.8 119l.6 2.5h-1.3zM154.8 108v16"/>
<path d="M174 111.8l-84.9 57.9M177.1 116.5h1.3l-.7 2.5zM187.7 101.7l2.5-.9-1.7 2zM190.2 100.8l-13.3 9M198.6 120h9M226.6 120h44.5M244.5 120l.6 2.5h-1.3zM244.5 120v20.3M269.1 120l.7 2.5h-1.3zM269.1 120v55M91.7 122.3l2.6 .3-2.4 1zM94.3 122.6l-19.9 2.6"/>
<path d="M100.3 132.3l.2 2.6-1.3-.2zM100.3 132.3l-3.5 17.6M103.6 122.9l.9 .8-2.1 1.5zM120.6 134.1a6 6 0 0 0-5.8 4.8 6 6 0 0 0 3.4 6.7M135.7 137.2l.7 1-2.4 .9zM158 137.8h1.3l-.6 2.5zM158.7 127.2l.6 2.6h-1.3zM158.7 127.2v13.1M243.8 137.8h1.3l-.6 2.5zM325.1 123v108.9M336.1 123l.7 2.5h-1.3zM336.1 123v27"/>
<path d="M365.1 127.2h8.3M370.7 137.8h1.3l-.6 2.5zM371.4 127.2l.6 2.6h-1.3zM371.4 127.2v13.1M114.4 145.8l2.2-1.3-1.3 2.2zM116.6 144.5l-10.1 10.7M141.8 140.3v62M162.1 147.2l2.5-.7v1.3zM162.1 147.2h20M179.6 146.5l2.5 .7-2.5 .6zM246.5 140.3h-64.4v62M311.8 148.9h19.3"/>
<path d="M322.6 148.2l2.5 .7-2.5 .6zM326.1 148.9l2.5-.7v1.3zM326.1 146.9v3.1M326.1 156v20.9M333.8 160h68M335.5 147.5h1.3l-.7 2.5zM336.3 156.6h9.5M338.8 160v16.9M343.1 154.1h1.3l-.6 2.5zM360.1 150v24.2M365.1 140.3h8.3M365.1 154v20.2"/>
<path d="M399.1 157.5h1.3l-.6 2.5zM416.3 151.5h1.3l-.7 2.5zM458.1 160h45.2M474.1 154v20.9M500.6 157.5h1.3l-.6 2.5zM162.2 175h108.9M268.5 172.5h1.3l-.7 2.5zM326.1 174.9l2.5-.6v1.3zM326.1 174.9h12.7M336.3 174.3l2.5 .6-2.5 .7zM355.1 172.2h20.4M357.6 171.6l2.5 .6-2.5 .7z"/>
<path d="M365.1 172.2l2.5-.6v1.3zM461.1 163.9l2.5-.4-2 1.6zM463.6 163.5l-22.4 10.2M474.1 175.1v56.8M476.6 175h36.3M510.3 172.5h1.3l-.7 2.5zM162.5 187.9h127.9M179.6 199.7l2.5 .6-2.5 .7zM287.7 185.4h1.3l-.6 2.5zM455.3 188h10.8M455.3 186h8.8M455.4 183.5h1.3l-.6 2.5z"/>
<path d="M456.1 188l.6 2.5h-1.3zM456.1 181v12M458.6 197.6h15.5M461.6 196.9l2.5 .7-2.5 .6zM466.1 197.6l2.5-.7v1.3zM466.1 182v17.6M471.6 196.9l2.5 .7-2.5 .6zM141.8 200.3l2.5-.6v1.3zM141.8 200.3h40.3M443.8 204.3l20.3-20.3v29M445.2 202.9l2.3 1.2-.9 1zM445.2 202.9a26.8 26.8 0 0 0 18.9 7.9"/>
<path d="M461.7 210l2.4 .8-2.5 .5zM464.1 211l2.5-.7v1.3zM464.1 211h10M471.6 210.3l2.5 .7-2.5 .6zM325.1 229.9l2.5-.7v1.3zM325.1 229.9h149M471.6 229.2l2.5 .7-2.5 .6zM163.3 251.4l2.5-.6v1.2zM163.3 251.4h20.8M163.3 249.4v13.6M164.1 242.9l2.5-.7v1.3zM164.1 240.9v9.3"/>
<path d="M164.1 252.6v2.4h7.8M164.1 242.9h20M169.9 255l.7 2.5h-1.3zM169.9 255v8M181.6 242.2l2.5 .7-2.5 .6zM181.6 250.8l2.5 .6-2.5 .6zM184.1 240.9v15.1h31.5M193.2 255h34M206.9 248.2h7.7h-1v18.8M212.9 252.5h1.3l-.6 2.5zM213.6 256l.6 2.5h-1.3zM225.2 255l.6 2.5h-1.3z"/>
<path d="M225.2 255v21.7M136.1 268.7l2.5-.6v1.3zM136.1 266.7v7.3M136.1 268.7h20M152.9 271.5h1.3l-.7 2.5zM153.5 276.5l.7 2.5h-1.3zM153.5 269v21.7M153.6 268.1l2.5 .6-2.5 .7zM156.1 266.7v7.3M164.1 263h7.9M169.3 260.5h1.3l-.7 2.5zM169.4 279h1.3l-.7 2.5z"/>
<path d="M170 263l.7 2.5h-1.3zM170 263v18.5M173.3 276.7h53.9M184.1 267h31.5M212.9 264.5h1.3l-.6 2.5zM224.5 274.2h1.3l-.6 2.5zM147.5 295l.6 2.5h-1.3zM147.5 295v109M160.1 295v12M164.1 295v12M164.1 281.5h7.9M180.8 286.7l2-1.6-.9 2.4z"/>
<path d="M182.8 285.1a15.1 15.1 0 0 0-2.4 16.2 15.1 15.1 0 0 0 13.8 8.8M155.1 305h14M157.6 304.4l2.5 .6-2.5 .7zM164.1 305l2.5-.6v1.3zM191.8 309.3l2.4 .8-2.5 .5zM194.2 303.5v8.6M146.8 401.5h1.3l-.6 2.5z"/>
</g>
<g fill="#000">
<path d="M94.1 40.4l2.5-.6v1.3zM227.5 39.8l2.5 .6-2.5 .7zM288.4 52l.6 2.5h-1.3zM133.6 62.3l2.5 .7-2.5 .6zM142.3 63l2.5-.7v1.3zM164.1 79.8l2.5-.7v1.3zM322.8 65.3l1.9-1.7 .6 1.1zM326.3 69.9l2.5 .6-2.5 .7zM333.8 70.5l2.5-.6v1.3zM342.8 63.6l1.9 1.7-2.5-.6zM510.9 65l.7 2.5h-1.3zM136.1 99l2.5-.7v1.3z"/>
<path d="M153.6 98.3l2.5 .7-2.5 .6zM153.6 93l2.5 .6-2.5 .7zM157.6 79.1l2.5 .7-2.5 .6zM160.1 93.6l2.5-.6v1.3zM164.1 95.4l2.5-.6v1.3zM170.8 94.8l2.5 .6-2.5 .7zM343.8 83.3l.6 2.5h-1.3zM399.8 80l.6 2.5h-1.3zM416.9 86l.7 2.5h-1.3zM501.3 80l.6 2.5h-1.3zM86.3 110.5h1.3l-.7 2.5zM86.9 105l.7 2.5h-1.3z"/>
<path d="M109.6 116.2l2.2-1.4-1.2 2.3zM120.1 116.5h1.3l-.7 2.5zM148.9 110.1l1.8 1.9-2.5-.8zM154.1 110.5h1.3l-.6 2.5zM177.1 116.5h1.3l-.7 2.5zM177.7 99l.7 2.5h-1.3zM187.7 101.7l2.5-.9-1.7 2zM91.7 122.3l2.6 .3-2.4 1zM100.3 132.3l.2 2.6-1.3-.2zM103.6 122.9l.9 .8-2.1 1.5zM120.7 120l.7 2.5h-1.3zM135.7 137.2l.7 1-2.4 .9z"/>
<path d="M154.8 119l.6 2.5h-1.3zM158 137.8h1.3l-.6 2.5zM158.7 127.2l.6 2.6h-1.3zM243.8 137.8h1.3l-.6 2.5zM244.5 120l.6 2.5h-1.3zM269.1 120l.7 2.5h-1.3zM336.1 123l.7 2.5h-1.3zM370.7 137.8h1.3l-.6 2.5zM371.4 127.2l.6 2.6h-1.3zM114.4 145.8l2.2-1.3-1.3 2.2zM162.1 147.2l2.5-.7v1.3zM179.6 146.5l2.5 .7-2.5 .6z"/>
<path d="M322.6 148.2l2.5 .7-2.5 .6zM326.1 148.9l2.5-.7v1.3zM335.5 147.5h1.3l-.7 2.5zM343.1 154.1h1.3l-.6 2.5zM399.1 157.5h1.3l-.6 2.5zM416.3 151.5h1.3l-.7 2.5zM500.6 157.5h1.3l-.6 2.5zM268.5 172.5h1.3l-.7 2.5zM326.1 174.9l2.5-.6v1.3zM336.3 174.3l2.5 .6-2.5 .7zM357.6 171.6l2.5 .6-2.5 .7zM365.1 172.2l2.5-.6v1.3z"/>
<path d="M461.1 163.9l2.5-.4-2 1.6zM510.3 172.5h1.3l-.7 2.5zM141.8 200.3l2.5-.6v1.3zM287.7 185.4h1.3l-.6 2.5zM455.4 183.5h1.3l-.6 2.5zM456.1 188l.6 2.5h-1.3zM461.6 196.9l2.5 .7-2.5 .6zM466.1 197.6l2.5-.7v1.3zM471.6 196.9l2.5 .7-2.5 .6zM179.6 199.7l2.5 .6-2.5 .7zM445.2 202.9l2.3 1.2-.9 1zM461.7 210l2.4 .8-2.5 .5z"/>
<path d="M464.1 211l2.5-.7v1.3zM471.6 210.3l2.5 .7-2.5 .6zM325.1 229.9l2.5-.7v1.3zM471.6 229.2l2.5 .7-2.5 .6zM163.3 251.4l2.5-.6v1.2zM164.1 242.9l2.5-.7v1.3zM169.9 255l.7 2.5h-1.3zM181.6 242.2l2.5 .7-2.5 .6zM181.6 250.8l2.5 .6-2.5 .6zM212.9 252.5h1.3l-.6 2.5zM213.6 256l.6 2.5h-1.3zM225.2 255l.6 2.5h-1.3z"/>
<path d="M136.1 268.7l2.5-.6v1.3zM152.9 271.5h1.3l-.7 2.5zM153.6 268.1l2.5 .6-2.5 .7zM153.5 276.5l.7 2.5h-1.3zM169.3 260.5h1.3l-.7 2.5zM169.4 279h1.3l-.7 2.5zM170 263l.7 2.5h-1.3zM212.9 264.5h1.3l-.6 2.5zM224.5 274.2h1.3l-.6 2.5zM147.5 295l.6 2.5h-1.3zM180.8 286.7l2-1.6-.9 2.4zM157.6 304.4l2.5 .6-2.5 .7z"/>
<path d="M164.1 305l2.5-.6v1.3zM191.8 309.3l2.4 .8-2.5 .5zM146.8 401.5h1.3l-.6 2.5z"/>
</g>
<g font-size="10.9">
<text x="141.1" y="27.5">A</text>
<text x="390.9" y="45.4">A-A</text>
<text x="52.6" y="94.2">B</text>
<text x="257.3" y="94.2">B</text>
<text x="141.1" y="213.7">A</text>
<text x="155.4" y="233.4">B-B</text>
<text x="508.7" y="409.2">2026-01-06</text>
</g>
<g font-size="7.7">
<text x="558.3" y="380.9">2:1</text>
<text x="520.1" y="393.7">STOJAN_6</text>
</g>
<g font-size="5.4">
<text x="23.9" y="9.8">1</text>
<text x="73" y="9.8">2</text>
<text x="122.5" y="9.8">3</text>
<text x="171.8" y="9.8">4</text>
<text x="221.5" y="9.8">5</text>
<text x="271" y="9.8">6</text>
<text x="320.5" y="9.8">7</text>
<text x="370" y="9.8">8</text>
<text x="419.5" y="9.8">9</text>
<text x="468.2" y="9.8">10</text>
<text x="518" y="9.8">11</text>
<text x="567.2" y="9.8">12</text>
<text x="16.4" y="28.2">A</text>
<text x="584.4" y="28.2">A</text>
<text x="159.6" y="38.9">68</text>
<text x="136.5" y="60.7">3,1</text>
<text x="330.3" y="60.8">60°</text>
<text x="328.2" y="68.3">2,5</text>
<text x="16.8" y="80.7">B</text>
<text x="103.3" y="78.4" transform="rotate(33 103.3 78.4)">R2,75</text>
<text x="160.8" y="78.3">2</text>
<text x="584.4" y="80.7">B</text>
<text x="156.8" y="92.1">2</text>
<text x="165.4" y="93.2">4,6</text>
<text x="144" y="97.5">10</text>
<text x="85.4" y="110.4" transform="rotate(-90 85.4 110.4)">4</text>
<text x="176.2" y="111.1" transform="rotate(-90 176.2 111.1)">10</text>
<text x="341.4" y="113.9" transform="rotate(-90 341.4 113.9)">36,67</text>
<text x="153.2" y="117.2" transform="rotate(-90 153.2 117.2)">3</text>
<text x="74.9" y="123.6" transform="rotate(-7 74.9 123.6)">R17</text>
<text x="118.5" y="122.5" transform="rotate(-90 118.5 122.5)">0,5</text>
<text x="286.8" y="122.4" transform="rotate(-90 286.8 122.4)">68</text>
<text x="414.5" y="120.6" transform="rotate(-90 414.5 120.6)">34</text>
<text x="498.8" y="120.6" transform="rotate(-90 498.8 120.6)">40</text>
<text x="508.5" y="120.5" transform="rotate(-90 508.5 120.5)">55</text>
<text x="17.1" y="133.2">C</text>
<text x="156.4" y="136.8" transform="rotate(-90 156.4 136.8)">6,5</text>
<text x="242.3" y="134.9" transform="rotate(-90 242.3 134.9)">10,15</text>
<text x="369.2" y="136.8" transform="rotate(-90 369.2 136.8)">6,5</text>
<text x="397.5" y="132.1" transform="rotate(-90 397.5 132.1)">M40x2,5 LH</text>
<text x="584.4" y="133.2">C</text>
<text x="83.8" y="142.1" transform="rotate(-48 83.8 142.1)">7</text>
<text x="333.9" y="140.4" transform="rotate(-90 333.9 140.4)">13,5</text>
<text x="95.5" y="148.9" transform="rotate(-79 95.5 148.9)">R47</text>
<text x="170" y="145.6">10</text>
<text x="312.5" y="146.6">0,5</text>
<text x="76.2" y="150.5" transform="rotate(-48 76.2 150.5)">4x</text>
<text x="105.9" y="153.6" transform="rotate(-47 105.9 153.6)">R3</text>
<text x="266.9" y="151.7" transform="rotate(-90 266.9 151.7)">27,5</text>
<text x="91.6" y="165.1" transform="rotate(-34 91.6 165.1)">34</text>
<text x="328.5" y="172.7">6,31</text>
<text x="368.6" y="170">2,5</text>
<text x="441.2" y="172" transform="rotate(-25 441.2 172)">R3</text>
<text x="16.8" y="185.7">D</text>
<text x="584.4" y="185.7">D</text>
<text x="454.5" y="187.8" transform="rotate(-90 454.5 187.8)">1</text>
<text x="459.4" y="196.1">1</text>
<text x="469.2" y="196.1">4</text>
<text x="156.7" y="198.1">20,15</text>
<text x="451.2" y="205.6" transform="rotate(23 451.2 205.6)">45°</text>
<text x="468.9" y="209.4">5</text>
<text x="396.3" y="228.3">125</text>
<text x="17.1" y="238.2">E</text>
<text x="584.4" y="238.2">E</text>
<text x="172" y="241.4">10</text>
<text x="207.7" y="246">0,5</text>
<text x="169.5" y="249.2">10,4</text>
<text x="168.4" y="260.8" transform="rotate(-90 168.4 260.8)">4</text>
<text x="144" y="267.2">10</text>
<text x="211.3" y="264.2" transform="rotate(-90 211.3 264.2)">5,5</text>
<text x="222.9" y="271" transform="rotate(-90 222.9 271)">10,85</text>
<text x="167.8" y="276.6" transform="rotate(-90 167.8 276.6)">9,25</text>
<text x="17.1" y="290.7">F</text>
<text x="151.3" y="289.9" transform="rotate(-90 151.3 289.9)">1,25</text>
<text x="584.4" y="290.7">F</text>
<text x="160.8" y="303.5">2</text>
<text x="182.7" y="301.9" transform="rotate(40 182.7 301.9)">135°</text>
<text x="16.8" y="343.2">G</text>
<text x="584.4" y="343.2">G</text>
<text x="145.2" y="354" transform="rotate(-90 145.2 354)">54,5</text>
<text x="502" y="356.8">+0,5</text>
<text x="514" y="356.8">-0,2</text>
<text x="486.3" y="360.9">ISO 13715</text>
<text x="502" y="361">+0,1</text>
<text x="514" y="361">-0,5</text>
<text x="16.8" y="395.7">H</text>
<text x="584.4" y="395.7">H</text>
<text x="453.3" y="397.2">FAKULTA</text>
<text x="454.1" y="403.4">STROJNÍ</text>
<text x="571" y="409.7">LIST: 1/1</text>
<text x="23.9" y="414.1">1</text>
<text x="73" y="414.1">2</text>
<text x="122.5" y="414.1">3</text>
<text x="171.8" y="414.1">4</text>
<text x="221.5" y="414.1">5</text>
<text x="271" y="414.1">6</text>
<text x="320.5" y="414.1">7</text>
<text x="370" y="414.1">8</text>
<text x="419.5" y="414.1">9</text>
<text x="468.2" y="414.1">10</text>
<text x="518" y="414.1">11</text>
<text x="567.2" y="414.1">12</text>
</g>
<g font-size="4.6">
<text x="341.4" y="117.9" transform="rotate(-90 341.4 117.9)">⌀</text>
<text x="414.5" y="124.5" transform="rotate(-90 414.5 124.5)">⌀</text>
<text x="498.8" y="124.5" transform="rotate(-90 498.8 124.5)">⌀</text>
<text x="508.5" y="124.4" transform="rotate(-90 508.5 124.4)">⌀</text>
<text x="81.1" y="145" transform="rotate(-48 81.1 145)">⌀</text>
<text x="88.3" y="167.3" transform="rotate(-34 88.3 167.3)">⌀</text>
</g>
<g font-size="3.9">
<text x="404.9" y="354.7">MATERIÁL: Polyacetátová pryskyřice, černá</text>
<text x="404.9" y="359.7">POLOTOVAR: -</text>
<text x="404.9" y="363.9">TOLEROVÁNÍ DLE ISO 8015</text>
<text x="445.9" y="363.9">ISO 14405-1</text>
<text x="404.9" y="368.2">PŘESNOST ISO 2768 - mK</text>
<text x="445.9" y="368.2">ISO 14405-3</text>
<text x="404.9" y="372.4">VŠEOB. TOL. ISO 8062 -</text>
<text x="426.9" y="376.7">Autor</text>
<text x="449.2" y="376.7">Datum</text>
<text x="480.6" y="376.3">Podpis</text>
<text x="500.2" y="376.7">Datum</text>
<text x="510.9" y="375.9">HMOTNOST 0,051 kg</text>
<text x="527.4" y="372.4">I</text>
<text x="527.8" y="372.4">NDEX</text>
<text x="539.9" y="372.4">ZMĚNA</text>
<text x="547.9" y="376.9">MĚŘÍTKO</text>
<text x="556.8" y="372.4">DATUM</text>
<text x="572.3" y="372.4">PODPIS</text>
<text x="404.9" y="380.9">NAVRHL</text>
<text x="414.9" y="380.9">ČECH</text>
<text x="445.9" y="380.9">14.03.2025</text>
<text x="459.9" y="380.9">PŘEZK.</text>
<text x="510.9" y="380.9">SESTAVA</text>
<text x="404.9" y="385.2">KRESLIL</text>
<text x="414.9" y="385.2">ČECH</text>
<text x="445.9" y="385.2">11.05.2026</text>
<text x="459.9" y="385.2">SCHVÁLIL</text>
<text x="474.9" y="389.2">NÁZEV</text>
<text x="510.9" y="385.2">SEZNAM ČÁSTÍ</text>
<text x="547.9" y="385.2">PROMÍTÁNÍ:</text>
<text x="549.8" y="388.7">TYP: VV</text>
<text x="569.2" y="384.9">( ISO E )</text>
<text x="434.2" y="391.3">ČESKÉ</text>
<text x="434.2" y="395.8">VYSOKÉ</text>
<text x="434.2" y="400.3">UČENÍ</text>
<text x="474.9" y="399.7">ČÍSLO VÝKRESU</text>
<text x="434.2" y="404.7">TECHNICKÉ</text>
<text x="13" y="408.2" transform="rotate(-90 13 408.2)">CHRÁNĚNO DLE ISO 16016</text>
<text x="434.2" y="409.2">V PRAZE</text>
</g>
<text font-size="2.3" x="469" y="409.2">v22.1</text>
</svg>
